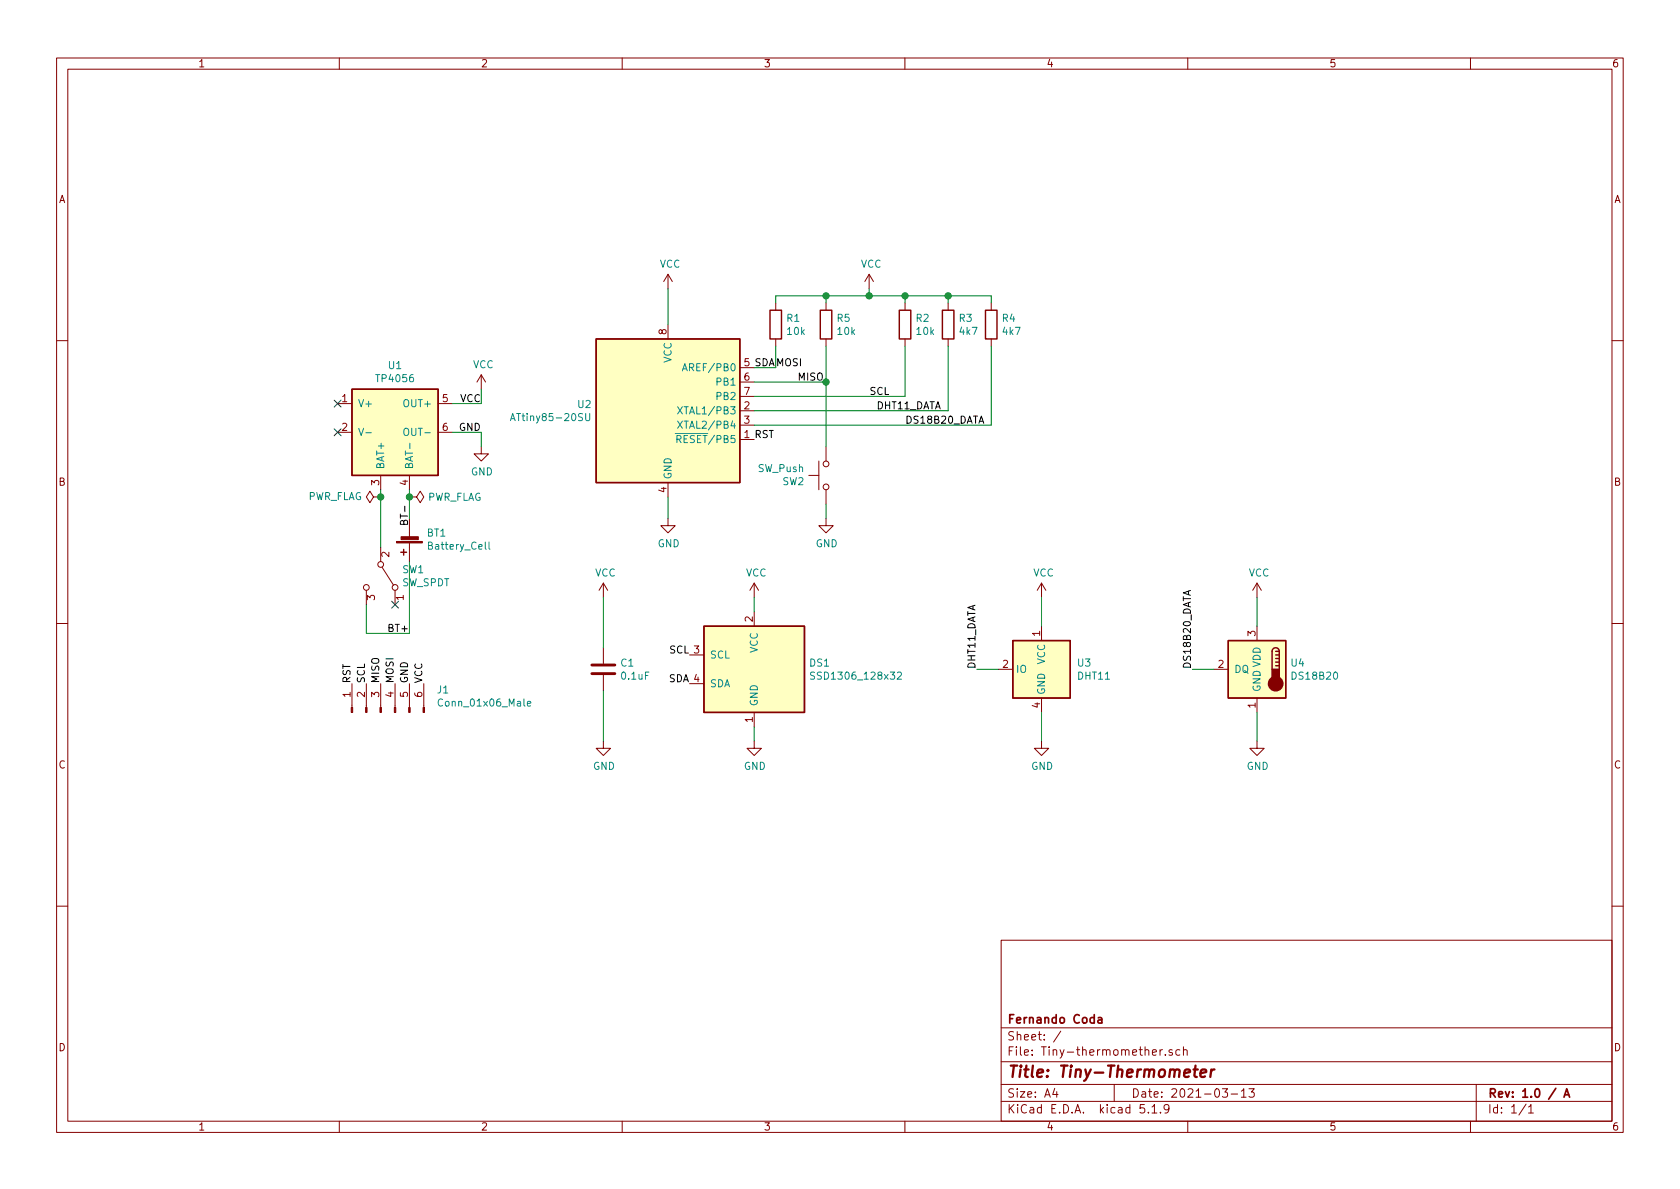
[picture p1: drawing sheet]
<svg xmlns="http://www.w3.org/2000/svg" width="297mm" height="210mm" viewBox="0 0 297 210" stroke-linecap="round" stroke-linejoin="round" font-family="sans-serif">
<g fill="none" stroke="#840000" stroke-width=".18">
<path d="M10 10.3h277v189.9h-277zM12 12.2h273v186.1h-273zM60 10.3v1.9M110 10.3v1.9M160 10.3v1.9M210 10.3v1.9M260 10.3v1.9M118.1 48.5v2.5M118.1 57.4v2.5M118.1 48.5l-.8 1.3M118.1 48.5l.8 1.3M137.2 53.6v1.3"/>
<path d="M137.2 59.9v1.3M146 53.6v1.3M146 59.9v1.3M153.7 48.5l-.8 1.3M153.7 48.5v2.5M153.7 48.5l.7 1.3M160 53.6v1.3M160 59.9v1.3M167.6 53.6v1.3M167.6 59.9v1.3M175.3 53.6v1.3M175.3 59.9v1.3"/>
<path d="M10 60.2h2M59.7 71.4h2.5M59.7 76.4h2.5M77.5 71.4h2.5M77.5 76.4h2.5M85.1 79v1.3h1.3l-1.3 1.2-1.3-1.2h1.3M85.1 66.3l-.8 1.3M85.1 66.3v2.5M85.1 66.3l.8 1.3M130.8 77.7h2.5M130.8 72.6h2.5M130.8 75.2h2.5"/>
<path d="M130.8 65h2.5M130.8 67.6h2.5M130.8 70.1h2.5M146 79v2.5M285 60.2h2M66 87.9l-.6-1-.6 1 .6 1 .6-1h1.3M67.3 87.9h.1M67.3 84.1v2.5M67.3 96.8v2.5M72.4 87.9h1.3l.6-1 .6 1-.6 1-.6-1M72.4 87.9h.1M72.4 84.1v2.5"/>
<path d="M72.4 91.7v3.3M72.4 96v3.3M118.1 91.7v1.3h1.3l-1.3 1.2-1.3-1.2h1.3M118.1 85.3v2.6M143 84.1h1.8M144.8 81.5v5.1M146 91.7v1.3h1.3l-1.3 1.2-1.2-1.2h1.2M146 86.6v2.5M10 110.3h2M64.8 104.4v2.5M67.6 100.3l2 3.2M69.8 104.4v2.5"/>
<path d="M106.7 103.1v2.6M106.7 114.5v2.8M106.7 119.4v2.8M106.7 103.1l-.8 1.3M106.7 103.1l.7 1.3M121.9 115.8h2.6M133.3 103.1l-.7 1.3M133.3 103.1v2.6M133.3 108.2v2.5M133.3 103.1l.8 1.3M176.5 118.4h2.6M184.1 103.1l-.7 1.3"/>
<path d="M184.1 103.1v2.6M184.1 110.7v2.6M184.1 103.1l.8 1.3M214.6 118.4h2.6M222.2 103.1l-.7 1.3M222.2 103.1v2.6M222.2 110.7v2.6M222.2 103.1l.8 1.3M285 110.3h2M62.2 120.9v4.2M64.8 120.9v4.2M67.3 120.9v4.2"/>
<path d="M69.8 120.9v4.2M72.4 120.9v4.2M74.9 120.9v4.2M106.7 131.1v1.2h1.2l-1.2 1.3-1.3-1.3h1.3M121.9 120.9h2.6M133.3 131.1v1.2h1.3l-1.3 1.3-1.2-1.3h1.2M133.3 126v2.5M184.1 131.1v1.2h1.3l-1.3 1.3-1.2-1.3h1.2M184.1 123.4v2.6M222.2 131.1v1.2h1.3l-1.3 1.3-1.2-1.3h1.2M222.2 123.4v2.6M10 160.2h2"/>
<path d="M177 166.3h108v32h-108zM285 160.2h2M60 198.3v1.9M110 198.3v1.9M160 198.3v1.9M177 194.8h108M177 191.8h108M177 187.8h108M177 181.8h108M186.5 192.5l-.4 1h1M186.8 193v1M187.6 182.3l-1.3 2"/>
<path d="M197 191.8v3M202.3 195.3h-.7l-.1 .7 .3-.1 .5 .1 .1 .2-.1 .5-.2 .1-.6-.1M203 196.7v.1M203.7 195.8l.4-.5v1.5M203.7 196.8h.8M205.1 185.6v1M205.2 196.7v.1M205.5 185.6l-.4 .3M206 186.5v.1M206.7 196l-.1 .2a.48 .48 0 0 1-.7-.1v-.6a.48 .48 0 0 1 .7-.1v.1a1.19 1.19 0 0 1-.2 1.2l-.4 .1M207.3 185.7a.37 .37 0 0 0-.6 .1l.1 .2 .5 .2v.1l-.2 .3-.4-.1M208.6 185.7l-.4-.1-.3 .3 .1 .6 .2 .1 .4-.1"/>
<path d="M209.2 185.7h.1a.37 .37 0 0 1 .6 .1v.8M209.2 185.1v1.5M210 198.3v1.9M216.1 192.5h.9l-.4 .6 .4 .1v.7l-.2 .1-.7-.1M217.7 193.5h1.1M219.5 193l.4-.5v1.5M219.5 194h.8M220.8 192.5h1l-.5 .6 .4 .1v.7l-.2 .1-.7-.1M260 198.3v1.9M261 191.8v6.5M269.8 195.2l-1.2 2M270.3 195.8l.4-.5v1.5"/>
<path d="M270.3 196.8h.8"/>
<circle cx="67.3" cy="99.8" r=".51"/>
<circle cx="146.1" cy="86.1" r=".51"/>
<circle cx="146.1" cy="82" r=".51"/>
<circle cx="64.8" cy="103.9" r=".51"/>
<circle cx="69.9" cy="103.9" r=".51"/>
</g>
<path d="M194.2 180h.5l.1 .9M194.8 180.3l-.5 .1a.29 .29 0 0 0-.2 .2 .29 .29 0 0 0 .2 .3l.5-.1M275.1 192.5l-1.3 1.9M276.5 194l.5-1.5 .5 1.5M276.7 193.6h.7" fill="none" stroke="#840000" stroke-width=".3"/>
<path d="M211 189.1h.8M211.4 188.4l-.2 1.8 .1 .1 .3 .1M212.3 189.8l1-.2-.1-.4-.6-.1-.3 .3v.9l.2 .1 .6-.1M214.2 189.1l-.2 1.3M214.7 189.1a.54 .54 0 0 0-.6 .4" fill="none" stroke="#840000" stroke-width=".41"/>
<g fill="none" stroke="#840000" stroke-width=".25">
<path d="M105.4 59.9h25.4v25.4h-25.4zM136.1 54.9h2.1v5h-2.1zM145 54.9h2.1v5h-2.1zM159 54.9h2v5h-2zM166.6 54.9h2.1v5h-2.1zM174.2 54.9h2.1v5h-2.1zM62.2 68.8h15.3v15.3h-15.3zM70.9 97.7h1M71.4 97.1v1.1M124.5 110.7h17.7v15.3h-17.7zM179.1 113.3h10.1v10.1h-10.1zM217.2 113.3h10.1v10.1h-10.1z"/>
<path d="M225.6 117.7h.6M225.6 117.1h.6M225.6 116.5h.6M225.6 115.8h.6M225.6 115.2h.6M226.2 115.2a.63 .63 0 0 0-.6-.7 .63 .63 0 0 0-.7 .7v3.2M226.2 115.2v3.2"/>
</g>
<path d="M104.6 119.1h4.1M104.6 117.6h4.1" fill="none" stroke="#840000" stroke-width=".51"/>
<g fill="#840000" stroke="#840000" stroke-width=".18">
<path d="M74.8 125.1h.3v.9h-.3z"/>
<path d="M72.3 125.1h.2v.9h-.2z"/>
<path d="M69.7 125.1h.3v.9h-.3z"/>
<path d="M67.2 125.1h.2v.9h-.2z"/>
<path d="M64.6 125.1h.3v.9h-.3z"/>
<path d="M62.1 125.1h.3v.9h-.3z"/>
<path d="M70.1 95.8h4.6v.2h-4.6z"/>
<path d="M70.9 94.9h3.1v.5h-3.1z"/>
</g>
<g fill="none" stroke="#008484" stroke-width=".18">
<path d="M63.4 75.7l.5 1.3 .4-1.3M64.7 76.5h1M71.5 75.9l.2-.2a.47 .47 0 0 1 .6 .5l-.1 .6-.2 .2h-.4a1 1 0 0 1-.1-1.1zM72.5 78.4v.9M90.2 74.4l.5-1.3 .4 1.3M90.4 74h.6M103.6 73.1v1.1l.2 .2h.2l.3-.2v-1.1M119.4 76.7h1.2M119.7 77.7l.6-.1 .1-.2-.1-.3-.1-.1h-.5v1.3M119.8 71.9l.8 1.3M119.8 74.5l.8 1.2M120 77.7l.4 .6"/>
<path d="M120.6 65.6l.5-1.3 .4 1.3M120.6 71.9l-.8 1.3M120.6 74.5l-.8 1.2M120.8 65.2h.6M86.5 95.9v1l.1 .2M144 118.9l-.5-.1-.1 .2v.3l.5 .3 .1 .3-.2 .2h-.5M158.7 119l.5-.2 .2 .4-.1 .2-.7 .7h.8M93.2 124.4l.7-.1-.1-.2-.4-.1-.2 .2 .1 .6h.5"/>
</g>
<g fill="#ffffc2" stroke="#ffffc2" stroke-width=".18">
<path d="M217.2 113.3h10.1v10.1h-10.1z"/>
<path d="M62.2 68.8h15.3v15.3h-15.3z"/>
<path d="M124.5 110.7h17.7v15.3h-17.7z"/>
<path d="M179.1 113.3h10.1v10.1h-10.1z"/>
<path d="M105.4 59.9h25.4v25.4h-25.4z"/>
</g>
<g fill="#840000" stroke="#840000" stroke-width=".25">
<path d="M224.9 118.4h1.3v1.9h-1.3z"/>
<circle cx="225.6" cy="120.9" r="1.27"/>
</g>
<g fill="none" stroke="#008400" stroke-width=".18">
<path d="M118.1 51v6.4M137.2 53.6v-1.3h38.1v1.3M146 52.3v1.3M153.7 51v1.3M160 52.3v1.3M167.6 52.3v1.3M80 76.4h5.1v2.6M85.1 68.8v2.6h-5.1M133.3 67.6h12.7M137.2 61.2v3.8h-3.9M146 61.2v17.8M160 61.2v8.9h-26.7"/>
<path d="M167.6 61.2v11.4h-34.3M175.3 61.2v14h-42M67.3 86.6v10.2M72.4 86.6v5.1M72.4 99.3v12.7h-7.6v-5.1M118.1 87.9v3.8M146 89.1v2.6M106.7 105.7v8.8M133.3 105.7v2.5M172.7 118.4h3.8M184.1 105.7v5M210.8 118.4h3.8"/>
<path d="M222.2 105.7v5M106.7 122.2v8.9M133.3 128.5v2.6M184.1 126v5.1M222.2 126v5.1"/>
</g>
<path d="M173.1 74.8l.4-1.2 .4 1.2M71.4 92.3l.2-.3h.3l.2 .2v.5h-1.3l.1-.6 .2-.1 .2 .2 .1 .5M210.5 104.4l-1.3 .4 1.3 .5" fill="none" stroke="#000" stroke-width=".18"/>
<g fill="#008400" stroke="#008400" stroke-width=".25">
<circle cx="146.1" cy="52.3" r=".51"/>
<circle cx="160" cy="52.3" r=".51"/>
<circle cx="167.6" cy="52.3" r=".51"/>
<circle cx="146.1" cy="67.6" r=".51"/>
<circle cx="153.7" cy="52.3" r=".51"/>
<circle cx="72.4" cy="87.9" r=".51"/>
<circle cx="67.3" cy="87.9" r=".51"/>
</g>
<path d="M59.1 70.8l1.2 1.2M59.1 75.8l1.2 1.3M60.3 70.8l-1.2 1.2M60.3 75.8l-1.2 1.3M69.2 106.3l1.3 1.2M70.5 106.3l-1.3 1.2" fill="none" stroke="#000084" stroke-width=".18"/>
<text font-size="2.8" fill="#840000" x="178" y="190.5">Title: Tiny-Thermometer</text>
<g font-size="2.1" fill="#840000">
<text x="178" y="184">Sheet: /</text>
<text x="178" y="181">Fernando Coda</text>
<text x="178" y="186.7">File: Tiny-thermomether.sch</text>
<text x="178" y="196.9">KiCad E.D.A. kicad 5.1.9</text>
<text x="178" y="194.1">Size: A4</text>
<text x="200" y="194.1">Date: 2021-03-13</text>
<text x="263" y="194.1">Rev: 1.0 / A</text>
<text x="263" y="196.9">Id: 1/1</text>
</g>
<g font-size="1.8" fill="#840000">
<text x="35" y="11.9">1</text>
<text x="85" y="11.9">2</text>
<text x="135" y="11.9">3</text>
<text x="185" y="11.9">4</text>
<text x="235" y="11.9">5</text>
<text x="285" y="11.9">6</text>
<text x="10.4" y="35.9">A</text>
<text x="285.4" y="35.9">A</text>
<text x="117.9" y="59.2" transform="rotate(-90 117.9 59.2)">8</text>
<text x="60.5" y="71.1">1</text>
<text x="78.3" y="71.1">5</text>
<text x="131.6" y="67.3">6</text>
<text x="131.6" y="69.8">7</text>
<text x="60.5" y="76.2">2</text>
<text x="78.3" y="76.2">6</text>
<text x="131.6" y="72.4">2</text>
<text x="131.6" y="74.9">3</text>
<text x="10.4" y="85.9">B</text>
<text x="67.1" y="85.8" transform="rotate(-90 67.1 85.8)">3</text>
<text x="72.1" y="85.8" transform="rotate(-90 72.1 85.8)">4</text>
<text x="117.9" y="87.1" transform="rotate(-90 117.9 87.1)">4</text>
<text x="285.4" y="85.9">B</text>
<text x="68.8" y="98.5" transform="rotate(-90 68.8 98.5)">2</text>
<text x="66.3" y="106.1" transform="rotate(-90 66.3 106.1)">3</text>
<text x="71.4" y="106.1" transform="rotate(-90 71.4 106.1)">1</text>
<text x="133.1" y="110" transform="rotate(-90 133.1 110)">2</text>
<text x="183.9" y="112.5" transform="rotate(-90 183.9 112.5)">1</text>
<text x="222" y="112.5" transform="rotate(-90 222 112.5)">3</text>
<text x="177.3" y="118.1">2</text>
<text x="215.4" y="118.1">2</text>
<text x="62" y="123.3" transform="rotate(-90 62 123.3)">1</text>
<text x="64.5" y="123.3" transform="rotate(-90 64.5 123.3)">2</text>
<text x="67.1" y="123.3" transform="rotate(-90 67.1 123.3)">3</text>
<text x="69.6" y="123.3" transform="rotate(-90 69.6 123.3)">4</text>
<text x="72.1" y="123.3" transform="rotate(-90 72.1 123.3)">5</text>
<text x="74.7" y="123.3" transform="rotate(-90 74.7 123.3)">6</text>
<text x="183.9" y="125.2" transform="rotate(-90 183.9 125.2)">4</text>
<text x="222" y="125.2" transform="rotate(-90 222 125.2)">1</text>
<text x="133.1" y="127.7" transform="rotate(-90 133.1 127.7)">1</text>
<text x="10.4" y="135.9">C</text>
<text x="285.4" y="135.9">C</text>
<text x="10.4" y="185.9">D</text>
<text x="285.4" y="185.9">D</text>
<text x="35" y="199.9">1</text>
<text x="85" y="199.9">2</text>
<text x="135" y="199.9">3</text>
<text x="185" y="199.9">4</text>
<text x="235" y="199.9">5</text>
<text x="285" y="199.9">6</text>
</g>
<g font-size="1.8" fill="#008484">
<text x="116.6" y="47.3">VCC</text>
<text x="152.2" y="47.3">VCC</text>
<text x="139.1" y="56.9">R1</text>
<text x="139.3" y="59.2">10k</text>
<text x="148" y="56.9">R5</text>
<text x="148.2" y="59.2">10k</text>
<text x="162" y="56.9">R2</text>
<text x="162.1" y="59.2">10k</text>
<text x="169.6" y="56.9">R3</text>
<text x="169.7" y="59.2">4k7</text>
<text x="177.2" y="56.9">R4</text>
<text x="177.4" y="59.2">4k7</text>
<text x="68.7" y="65.3">U1</text>
<text x="83.6" y="65.1">VCC</text>
<text x="118.7" y="64.2" transform="rotate(-90 118.7 64.2)">VCC</text>
<text x="121.6" y="65.7">AREF/PB0</text>
<text x="66.8" y="67.6">TP4056</text>
<text x="126.9" y="68.2">PB1</text>
<text x="126.9" y="70.7">PB2</text>
<text x="63.2" y="72">V+</text>
<text x="71.7" y="72">OUT+</text>
<text x="72.1" y="77.1">OUT-</text>
<text x="91.1" y="74.5">ATtiny85-20SU</text>
<text x="102.2" y="72.2">U2</text>
<text x="120.8" y="73.3">XTAL1/PB3</text>
<text x="120.8" y="75.8">XTAL2/PB4</text>
<text x="67.9" y="83.1" transform="rotate(-90 67.9 83.1)">BAT+</text>
<text x="73" y="83.1" transform="rotate(-90 73 83.1)">BAT-</text>
<text x="120.5" y="78.4">RESET/PB5</text>
<text x="134" y="83.5">SW_Push</text>
<text x="54.3" y="88.4">PWR_FLAG</text>
<text x="75.5" y="88.6">PWR_FLAG</text>
<text x="83.3" y="84.1">GND</text>
<text x="118.7" y="84.8" transform="rotate(-90 118.7 84.8)">GND</text>
<text x="138.4" y="85.8">SW2</text>
<text x="75.5" y="94.9">BT1</text>
<text x="71.2" y="101.4">SW1</text>
<text x="76" y="97.2">Battery_Cell</text>
<text x="105.2" y="101.9">VCC</text>
<text x="116.3" y="96.8">GND</text>
<text x="131.9" y="101.9">VCC</text>
<text x="144.2" y="96.8">GND</text>
<text x="182.7" y="101.9">VCC</text>
<text x="220.8" y="101.9">VCC</text>
<text x="71" y="103.7">SW_SPDT</text>
<text x="109.8" y="117.9">C1</text>
<text x="125.5" y="116.5">SCL</text>
<text x="134" y="115.5" transform="rotate(-90 134 115.5)">VCC</text>
<text x="143.2" y="117.9">DS1</text>
<text x="179.6" y="119">IO</text>
<text x="184.8" y="117.5" transform="rotate(-90 184.8 117.5)">VCC</text>
<text x="190.6" y="117.9">U3</text>
<text x="218.2" y="119">DQ</text>
<text x="228.3" y="117.9">U4</text>
<text x="77.4" y="122.6">J1</text>
<text x="78" y="124.9">Conn_01x06_Male</text>
<text x="110" y="120.2">0.1uF</text>
<text x="125.5" y="121.5">SDA</text>
<text x="134" y="125" transform="rotate(-90 134 125)">GND</text>
<text x="144.1" y="120.2">SSD1306_128x32</text>
<text x="184.8" y="122.9" transform="rotate(-90 184.8 122.9)">GND</text>
<text x="190.6" y="120.2">DHT11</text>
<text x="222.9" y="122.4" transform="rotate(-90 222.9 122.4)">GND VDD</text>
<text x="228.6" y="120.2">DS18B20</text>
<text x="104.9" y="136.1">GND</text>
<text x="131.5" y="136.1">GND</text>
<text x="182.3" y="136.1">GND</text>
<text x="220.4" y="136.1">GND</text>
</g>
<g font-size="1.8">
<text x="131.6" y="64.8">5 SDAMOSI</text>
<text x="81.4" y="71.1">VCC</text>
<text x="141" y="67.3">MISO</text>
<text x="153.7" y="69.8">SCL</text>
<text x="81.2" y="76.2">GND</text>
<text x="131.6" y="77.5">1 RST</text>
<text x="154.9" y="72.4">DHT11_DATA</text>
<text x="160" y="74.9">DS18B20_DATA</text>
<text x="72.1" y="92.1" transform="rotate(-90 72.1 92.1)">BT-</text>
<text x="69" y="111.8">BT+</text>
<text x="118.4" y="115.6">SCL 3</text>
<text x="172.5" y="118.4" transform="rotate(-90 172.5 118.4)">DHT11_DATA</text>
<text x="210.6" y="118.4" transform="rotate(-90 210.6 118.4)">DS18B20_DATA</text>
<text x="62" y="120.9" transform="rotate(-90 62 120.9)">RST</text>
<text x="64.5" y="120.9" transform="rotate(-90 64.5 120.9)">SCL</text>
<text x="67.1" y="120.9" transform="rotate(-90 67.1 120.9)">MISO</text>
<text x="69.6" y="120.9" transform="rotate(-90 69.6 120.9)">MOSI</text>
<text x="72.1" y="120.9" transform="rotate(-90 72.1 120.9)">GND</text>
<text x="74.7" y="120.9" transform="rotate(-90 74.7 120.9)">VCC</text>
<text x="118.2" y="120.6">SDA 4</text>
</g>
</svg>
